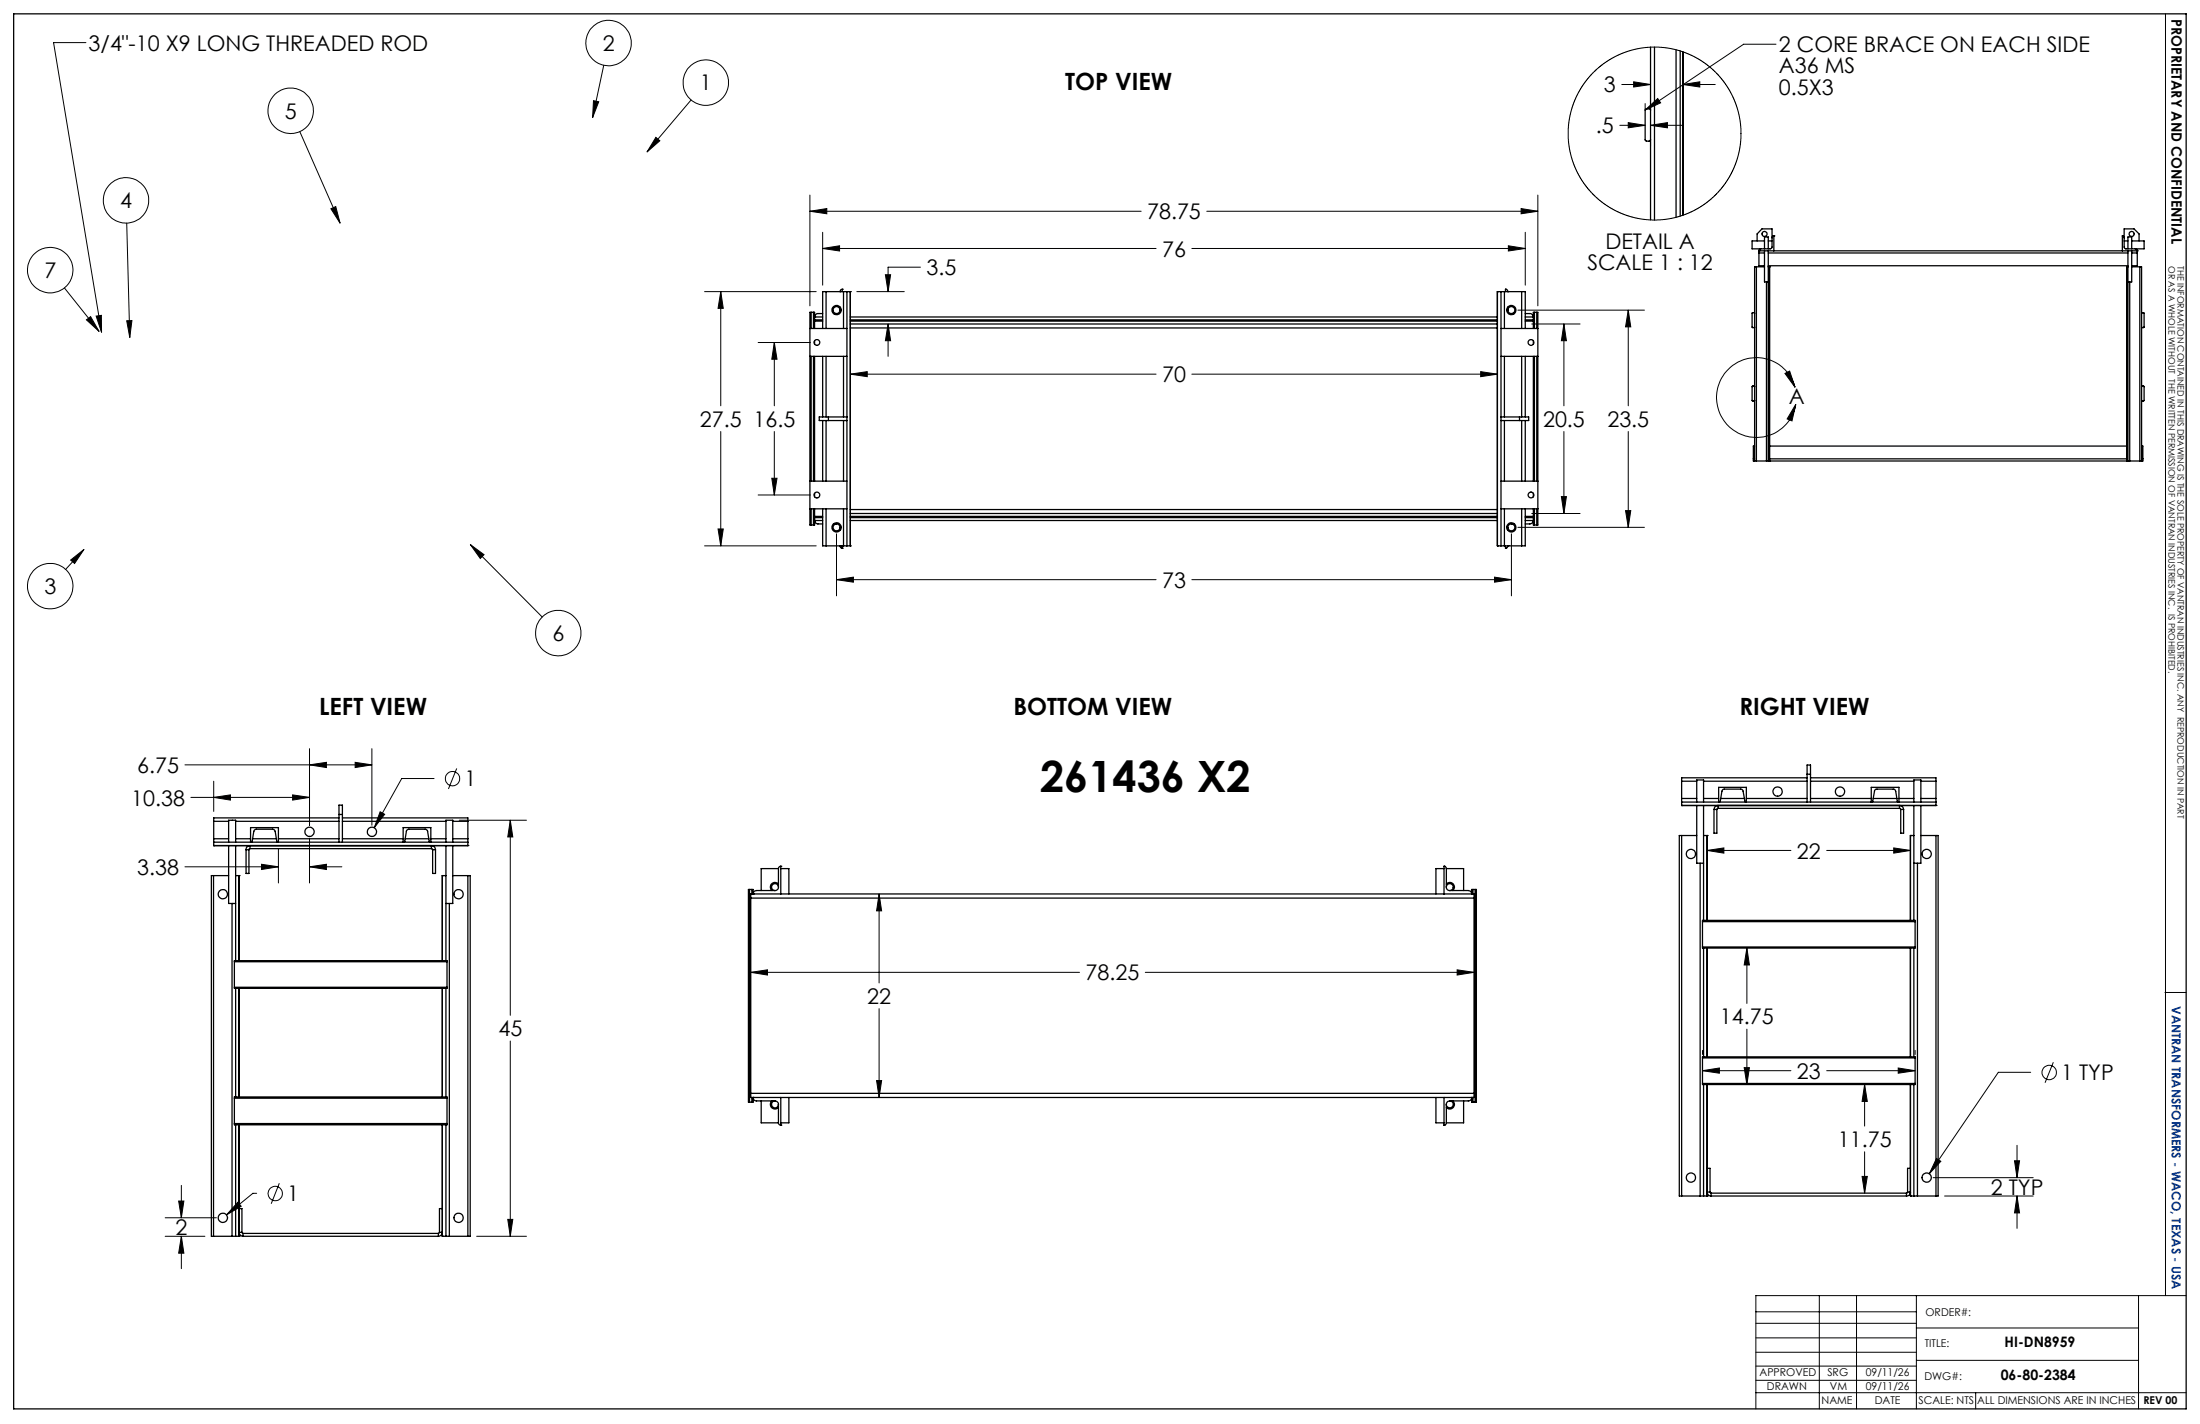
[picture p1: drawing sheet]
<svg xmlns="http://www.w3.org/2000/svg" width="432mm" height="279mm" viewBox="0 0 432 279" stroke-linecap="round" stroke-linejoin="round" font-family="sans-serif">
<g fill="none" stroke="#000" stroke-width=".25">
<path d="M2.7 2.7h426.4v273.7h-426.4zM324 9.2v33.9M324.7 9.2v34M329 9.8v32.8M329.8 10v32.4M330.3 10.2v32M324 21.6l-.2-.3h-.7l-.2 .3v5.9l.2 .2h.6l.3-.3M162.1 57.2h-.6v7.3M162.1 57.2h3.5M162.1 57.2v7.3M164.9 57.2h.1M165.3 56.8l-.3 .1-.1 .3"/>
<path d="M165.3 56.8h.1M165.3 56.8v.4M165.6 57.2h.6M165.6 57.2v7.3M166.2 57.2h.7M166.2 57.2v49.9M166.9 57.2h.1M166.9 57.2v49.9M293.9 57.2h.7M293.9 57.2h.1M293.9 57.2v49.9M294.6 57.2h.7"/>
<path d="M294.6 57.2v49.9M295.3 57.2h3.4M295.3 57.2v7.3M295.5 56.8h.1M295.5 56.8a.42 .42 0 0 1 .4 .4M295.5 56.8v.4M295.9 57.2h.1M298.7 57.2h.7v7.3M298.7 57.2v7.3M344.7 52.4h-.3v38.1M344.7 52.4h1.6M344.7 52.4v38.1"/>
<path d="M344.9 47.3v-1.4l.9-1h2l-.1 3.8-.2 .1h-3.6v-1.5h2.4M345.2 49.2h.1M345.2 49.2v.4M345.2 49.2h74.3M345.2 49.6v2.5h1.1M345.2 49.6h1.1M345.6 48.8l-.3 .1-.1 .3M346.3 48.8v-2.3h.8v2.3M346.3 49.2v6.1h.8M346.7 55.3v35.2M347.1 52.4h.2M347.1 49.2v41.3"/>
<path d="M347.1 52.1h70.6M347.1 47.3h.7M347.1 49.6h70.6M347.3 52.4h.1M347.3 52.4v38.1M348.2 46.3h-.3l-.1 .3M348.2 46.3h.1M348.2 46.3v2.9M416.6 46.3h.1l.2 .3M416.6 46.3h.1M416.6 46.3v2.9M416.9 47.3h.8"/>
<path d="M417.4 52.4h.1M417.4 52.4h.3M417.4 52.4v38.1M417.7 48.8v-2.3h.7v2.3M417.7 49.2v41.3M418 55.3v35.2M418.4 47.3h2.4v1.5h-3.6l-.2-.1-.1-.2v-3.6h2l.9 1v1.4M418.4 49.2v6.1h-.7M418.4 52.4h1.6M418.4 49.6h1.1M419.1 48.8l.3 .1 .1 .3M419.5 49.2h.1"/>
<path d="M419.5 49.2v.4M419.5 49.6v2.5h-1.1M420 52.4h.3v38.1M420 52.4v38.1M159 69.9h7.2M159 64.5h7.2M159.2 61.3h-.2v41.7h.2M159.2 61.3h.5M159.2 61.3v3.2M159.2 69.9v24.5M159.7 61.3h.2v3.2M159.7 61.3v3.2"/>
<path d="M159.7 69.9v24.5M159.9 62.2h.1M159.9 62.2h1.6M159.9 62.8h1.6M159.9 66.9v.6M159.9 69.9v24.5M159.9 63h1.6M161.5 61.5h-1a.73 .73 0 0 0-.6 .7M161.5 69.9v11.9M162.1 69.9v11.9M163.6 61.5h.6M164.9 60.3v.6"/>
<path d="M165.6 69.9v11.9M166.9 63.6h127M166.9 62.2h127M166.9 62.8h127M166.9 64.3h127M166.9 63h127M294.6 69.9h7.2M294.6 64.5h7.2M295.3 69.9v11.9M295.9 60.3v.6M296.7 61.5h.6M298.7 69.9v11.9"/>
<path d="M299.4 61.5h.8a.73 .73 0 0 1 .8 .7M299.4 69.9v11.9M299.4 62.2h1.6M299.4 62.8h1.6M299.4 63h1.6M301 62.2h.1M301 66.9v.6M301 69.9v24.5M301.2 61.3h-.2v3.2M301.2 61.3h.4M301.2 61.3v3.2M301.2 69.9v24.5"/>
<path d="M301.6 61.3h.2v41.7h-.2M301.6 61.3v3.2M301.6 69.9v24.5M344.4 75.9l-.1-.2-.4 .1v2.8l.4 .1 .1-.1M344.4 61.5l-.1-.2-.4 .1v2.8l.4 .1 .1-.1M420.3 61.5l.1-.2 .4 .1v2.8l-.4 .1-.1-.1M420.3 75.9l.1-.2 .4 .1v2.8l-.4 .1-.1-.1M159 94.4h7.2M159 99.8h7.2M159.2 99.8v3.2M159.7 99.8v3.2M159.9 99.8v3.2h-.2"/>
<path d="M159.9 96.8v.7M161.5 99.8v7.3h.6M161.5 82.5v11.9M162.1 82.5v11.9M162.1 99.8v7.3M162.6 81.8v.7M165.6 82.5v11.9M165.6 99.8v7.3M166.2 81.8h-5.4v.7h5.4M166.9 100h127M294.6 94.4h7.2M294.6 99.8h7.2"/>
<path d="M294.6 81.8h5.4v.7h-5.4M295.3 82.5v11.9M295.3 99.8v7.3M298.2 81.8v.7M298.7 82.5v11.9M298.7 99.8v7.3M299.4 99.8v7.3h-.7M299.4 82.5v11.9M301 99.8v3.2h.2M301 96.8v.7M301.2 99.8v3.2M301.6 99.8v3.2"/>
<path d="M344.1 90v.5h.3M344.1 90h.3M344.4 90.5h.3M344.4 87.5h-.3v2.5M344.7 90.5h2M346.7 90.5h.4M347.1 90.5h.2M347.3 90.5h.1M347.3 90.5h70.1M347.3 87.5h70.1M347.3 90h70.1M417.4 90.5h.1"/>
<path d="M417.4 90.5h.3M417.7 90.5h.3M418 90.5h2M420 90.5h.3M420.3 87.5h.3v2.5M420.3 90h.3M420.6 90v.5h-.3M159.2 103h.5M159.9 102.1a.73 .73 0 0 0 .6 .7h1M159.9 102.1h.1M159.9 102.1h1.6M159.9 101.6h1.6"/>
<path d="M159.9 101.3h1.6M162.1 107.1h3.5M163.6 102.8h.6M164.9 107.1l.1 .3 .3 .2M164.9 107.1h.1M164.9 103.5v.6M165.3 107.6h.1M165.3 107.1v.5M165.6 107.1h.6M166.2 107.1h.7M166.9 107.1h.1M166.9 100.8h127"/>
<path d="M166.9 102.1h127M166.9 101.6h127M166.9 101.3h127M293.9 107.1h.7M293.9 107.1h.1M294.6 107.1h.7M295.3 107.1h3.4M295.5 107.6h.1M295.5 107.1v.5M295.9 107.1h.1M295.9 107.1a.42 .42 0 0 1-.4 .5M295.9 103.5v.6"/>
<path d="M296.7 102.8h.6M299.4 102.1h1.6M299.4 101.6h1.6M299.4 101.3h1.6M301 102.1h.1M301 102.1a.73 .73 0 0 1-.8 .7h-.8M301.2 103h.4M66.5 159.8h.7M330.1 158h.1M330.1 157.4v.6M330.1 156.7v.7M330.1 158h49.9"/>
<path d="M330.1 157.4h49.9M330.1 153.3v3.4M330.1 156.7h2.9M330.1 153.3h2.9M333 158v11.4h1.4M333 157.4v-4.4h1.4v4.4M334.4 158v22.6M334.4 156.7h2.9M334.4 153.3h20.3M336.4 158.8h.6M336.4 158.8v4.7h.6v-4.7M337.2 158.6v-.6a.78 .78 0 0 0-.8 .8"/>
<path d="M337.2 158.6l-.2 .2M337.2 158.6h35.6M337.3 157.4v-2.9h5.5v2.9M337.4 157.4l.2-.2 .4-1.9 .3-.5 3.6 .1 .2 .3 .4 2.1 .2 .1M337.7 156.7h4.7M342.8 156.7h11.9M354.7 152.6h-24.6v.7M354.7 151.9h.7M354.7 157.4v-7.3h.7v7.3M355.4 152.6h24.6v.7M355.4 156.7h11.9M355.4 153.3h20.2"/>
<path d="M367.3 157.4v-2.9h5.4v2.9M367.4 157.4l.2-.1 .3-2a.43 .43 0 0 1 .5-.5l3.4 .1 .3 .4 .3 1.9 .2 .2M367.7 156.7h4.6M372.7 156.7h2.9M372.8 158.6v-.6a.78 .78 0 0 1 .8 .8M372.8 158.6l.3 .2M373.1 158.8h.5M373.1 158.8v4.7h.5v-4.7M375.6 157.4v-4.4h1.4v4.4M375.6 158v22.6M377 158v11.4h-1.4M377 156.7h3"/>
<path d="M377 153.3h3M380 158h.1M380 157.4v.6M380 156.7v.7M380 153.3v3.4M41.9 171.8h-.4v70.8h.4M41.9 171.8h3M41.9 171.8v70.8M41.9 165.2v.7M41.9 165.9h.1M41.9 164.6v.6M41.9 165.9h49.9"/>
<path d="M41.9 165.2h49.9M41.9 161.1v3.5M41.9 164.6h3M41.9 161.1h3M44.9 165.2v-4.3h1.3v4.3M44.9 165.9v11.4h1.3M45.5 177.3v65.3M46.2 171.8h.7M46.2 165.9v22.6M46.2 164.6h3M46.2 161.1h20.3M46.9 171.8h.1"/>
<path d="M46.9 171.8v16.7M48.3 166.7h.6M48.3 166.7v4.7h.6v-4.7M49.1 166.5v-.6a.78 .78 0 0 0-.8 .8M49.1 166.5h-.2v.2M49.1 166.5h35.6M49.2 165.2v-2.8h5.4v2.8M49.3 165.2l.2-.1 .3-2 .1-.2 .3-.2 3.6 .1 .2 .3 .3 2 .2 .1M49.6 164.6h4.6M54.6 164.6h11.9M66.5 160.5h-24.6v.6M66.5 165.2v-7.2h.7v7.2"/>
<path d="M67.2 160.5h24.6v.6M67.2 164.6h11.9M67.2 161.1h20.3M79.1 165.2v-2.8h5.5v2.8M79.2 165.2l.2-.1 .4-2.2 .4-.2 3.5 .1 .2 .3 .3 2 .3 .1M79.5 164.6h4.7M84.6 164.6h2.9M84.7 166.5v-.6a.85 .85 0 0 1 .8 .8M84.7 166.5l.2 .2M84.9 166.7h.6M84.9 166.7v4.7h.6v-4.7M86.8 171.8h.1"/>
<path d="M86.8 171.8h.7M86.8 171.8v16.7M87.5 165.2v-4.3h1.4v4.3M87.5 165.9v22.6M88.2 177.3v65.3M88.9 165.9v11.4h-1.4M88.9 171.8h2.9M88.9 164.6h2.9M88.9 161.1h2.9M91.8 165.2v.7M91.8 165.9h.1M91.8 164.6v.6"/>
<path d="M91.8 171.8h.5v70.8h-.5M91.8 161.1v3.5M91.8 171.8v70.8M147.1 174.5h-.2v41.8h.2M147.1 174.5h.5M147.1 174.5v41.8M147.4 176.2v-.8h141.9v.8M147.4 176.2v38.3M147.4 176.2h141.9M147.6 174.5h.2v.9M147.6 174.5v.9M147.8 175.4h.1"/>
<path d="M152.1 174.7h-3.6a.66 .66 0 0 0-.7 .7M152.8 173.5a.9 .9 0 0 0-1.3-.1 .9 .9 0 0 0 0 1.3M152.8 174.1a.66 .66 0 0 1-.7 .6M152.8 174.1a.67 .67 0 0 0-.7-.7 .67 .67 0 0 0-.7 .7 .67 .67 0 0 0 .7 .6M152.8 170.4h-3.4v4.3M152.8 170.4v3.7M153.2 170l-.3 .2-.1 .2M153.2 170h.1M153.2 170.4h1.6v5M153.2 170v5.4M283.4 170h.1M283.4 170h.3l.2 .4"/>
<path d="M283.4 170.4h-1.6v5M283.4 170v5.4M283.9 173.5a.9 .9 0 0 1 1.3-.1 .9 .9 0 0 1 0 1.3M283.9 174.1a.61 .61 0 0 0 .7 .6M283.9 174.1a.67 .67 0 0 1 .7-.7 .67 .67 0 0 1 .6 .7 .67 .67 0 0 1-.6 .6M283.9 170.4h3.4v4.3M283.9 170.4v3.7M284.6 174.7h3.6a.66 .66 0 0 1 .7 .7M288.9 175.4h.1M289.1 174.5h-.2v.9M289.1 174.5h.4M289.1 174.5v.9"/>
<path d="M289.3 176.2v38.3M289.5 174.5h.3v41.8h-.3M289.5 174.5v41.8M330.1 163.9h-.5v70.8h.5M330.1 163.9v70.8M330.1 163.9h2.9M333.7 169.4v65.3M334.4 163.9h.7M335.1 163.9h.1M335.1 163.9v16.7M375 163.9h.6M375 163.9h.1"/>
<path d="M375 163.9v16.7M376.3 169.4v65.3M377 163.9h3M380 163.9h.4v70.8h-.4M380 163.9v70.8M46 188.7v-.2h41.7v.2M46 193.7v.2h41.7v-.2M46 188.7h41.7M46 193.7h41.7M46 188.7v5M46.2 193.9v21.3M46.9 193.9v21.3"/>
<path d="M86.8 193.9v21.3M87.5 193.9v21.3M87.7 188.7v5M334.2 185.8v.2h41.7v-.2M334.2 180.8v-.2h41.7v.2M334.2 180.8v5M334.2 180.8h41.7M334.2 185.8h41.7M334.4 186v21.4M335.1 186v21.4M375 186v21.4M375.6 186v21.4"/>
<path d="M375.9 180.8v5M46 215.5v-.3h41.7v.3M46 215.5v5M46 215.5h41.7M87.7 215.5v5M147.1 216.3h.5M147.4 214.5v.8h141.9v-.8M147.4 214.5h141.9M147.6 215.3v1M147.8 215.3a.61 .61 0 0 0 .7 .7h3.6M147.8 215.3h.1M147.8 215.3v1h-.2"/>
<path d="M149.4 216v4.3h3.4M151.5 216a.9 .9 0 0 0 0 1.3 .9 .9 0 0 0 1.3 0M152.1 216a.73 .73 0 0 1 .7 .7v3.6M152.1 216a.68 .68 0 0 0-.7 .7 .68 .68 0 0 0 .7 .7 .68 .68 0 0 0 .7-.7M153.2 215.3v5.5M154.8 215.3v5h-1.6M281.8 215.3v5h1.6M283.4 215.3v5.5M283.9 216.7v3.6M284.6 216a.66 .66 0 0 0-.7 .7M284.6 216a.68 .68 0 0 1 .6 .7 .68 .68 0 0 1-.6 .7 .68 .68 0 0 1-.7-.7M285.2 216a.9 .9 0 0 1 0 1.3 .9 .9 0 0 1-1.3 0"/>
<path d="M287.3 216v4.3h-3.4M288.9 215.3h.1M288.9 215.3a.61 .61 0 0 1-.7 .7h-3.6M288.9 215.3v1h.2M289.1 216.3h.4M289.1 215.3v1M334.2 212.6v.2h41.7v-.2M334.2 207.6v-.2h41.7v.2M334.2 207.6h41.7M334.2 212.6h41.7M334.2 207.6v5M334.4 212.8v21.9"/>
<path d="M335.1 212.8v21.9M375 212.8v21.9M375.6 212.8v21.9M375.9 207.6v5M46 220.5v.2h41.7v-.2M46 220.5h41.7M46.2 220.7v21.9M46.9 237.1h.6v4.7M46.9 220.7v21.9M86.8 220.7v21.9M86.8 237.1h-.5v4.7M87.5 220.7v21.9"/>
<path d="M152.8 220.3l.2 .4 .2 .1M153.2 220.8h.1M283.4 220.8h.1M283.9 220.3l-.2 .4-.3 .1M330.1 234.7h3.6M333.7 234.7h.7M334.4 234.7h.7M335.1 234.7h.1M335.1 229.2h.5v4.7M335.6 233.9h-.5a.73 .73 0 0 0 .7 .8M335.6 233.9l.2 .2M335.8 234.7h38.4"/>
<path d="M335.8 234.1v.6M335.8 234.1h38.4M374.2 234.1v.6M374.4 233.9l-.2 .2M374.4 233.9h.6a.73 .73 0 0 1-.8 .8M375 234.7h.6M375 234.7h.1M375 229.2h-.6v4.7M375.6 234.7h.7M376.3 234.7h3.7M41.9 242.6h3.6M45.5 242.6h.7"/>
<path d="M46.2 242.6h.7M46.9 242.6h.1M47.5 241.8l.2 .2M47.5 241.8h-.6a.85 .85 0 0 0 .8 .8M47.7 242.6h38.3M47.7 242v.6M47.7 242h38.3M86 242v.6M86.3 241.8h.5a.78 .78 0 0 1-.8 .8M86.3 241.8l-.3 .2M86.8 242.6h.1M86.8 242.6h.7"/>
<path d="M87.5 242.6h.7M88.2 242.6h3.6"/>
<circle cx="346.3" cy="45.9" r=".48"/>
<circle cx="418.4" cy="45.9" r=".48"/>
<circle cx="160.3" cy="67.2" r=".56"/>
<circle cx="164.2" cy="60.8" r=".68"/>
<circle cx="164.2" cy="60.8" r=".9"/>
<circle cx="296.6" cy="60.8" r=".68"/>
<circle cx="296.6" cy="60.8" r=".91"/>
<circle cx="300.5" cy="67.2" r=".56"/>
<circle cx="160.3" cy="97.1" r=".56"/>
<circle cx="300.5" cy="97.1" r=".56"/>
<circle cx="164.2" cy="103.5" r=".91"/>
<circle cx="164.2" cy="103.5" r=".68"/>
<circle cx="296.6" cy="103.5" r=".68"/>
<circle cx="296.6" cy="103.5" r=".9"/>
<circle cx="348.9" cy="155.3" r=".91"/>
<circle cx="361.1" cy="155.3" r=".91"/>
<circle cx="43.7" cy="175.4" r=".91"/>
<circle cx="60.7" cy="163.2" r=".91"/>
<circle cx="73" cy="163.2" r=".9"/>
<circle cx="90" cy="175.4" r=".9"/>
<circle cx="331.9" cy="167.6" r=".9"/>
<circle cx="378.1" cy="167.6" r=".91"/>
<circle cx="43.7" cy="238.9" r=".91"/>
<circle cx="90" cy="238.9" r=".9"/>
<circle cx="331.9" cy="231.1" r=".9"/>
<circle cx="378.1" cy="231.1" r=".91"/>
</g>
<g fill="none" stroke="#000" stroke-width=".2">
<path d="M16.9 8.4h-6.4l9.4 56.8M116.5 19.8l1 .2-1.2 3.1zM118.5 12.8l-2.2 10.3M135.6 19.6l-8.6 10.2M318.3 16.6h5.7M320.6 16.1l3.4 .5-3.4 .5zM330.3 16.6l3.3-.5v1zM330.3 16.6h6.4M348.6 8.7h-6.4l-19.3 12.9M425 2.7v251.5M58.8 25.8l7.9 18M128.7 27l.8 .6-2.5 2.2z"/>
<path d="M159 38.3v21.7M301.8 38.3v21.7M317.9 24.6h5M319.6 24.1l3.3 .5-3.3 .5zM322.9 21.6l2.5-2.3 .5 .9zM322.9 20.3v1.1M324 24.6l3.3-.5v1zM324 27.8v.9M324 24.6h6.3M12.6 56.5l6.8 8.5M24.9 43.8l.6 22.4M64.9 41l1-.5 .8 3.3z"/>
<path d="M138.3 57.2h21.9M141.5 57.2l.5 3.3h-1.1zM141.5 57.2v22.4M159 41.5l3.3-.6v1zM159 41.5h65M161.5 48.8l3.3-.6v1zM161.5 45.6v10.4M161.5 48.8h65.4M168.2 57.2h9.3M173.8 53.9h1l-.5 3.3zM180.7 52.4h-6.4v4.8M233.9 48.8h65.5"/>
<path d="M236.9 41.5h64.9M296.1 48.2l3.3 .6-3.3 .4zM298.6 40.9l3.2 .6-3.2 .4zM299.4 45.6v10.4M17 62.8l.8-.7 1.6 2.9zM18.9 62l1-.1v3.3zM24.9 62.9h1l-.4 3.3zM148.8 67.2h10.3M152 67.2l.5 3.3h-1zM152 67.2v12.4M166.9 73.4l3.3-.5v1zM166.9 73.4h60"/>
<path d="M174.3 63.6l.5 3.3h-1zM174.3 63.6v6.3M233.9 73.4h60M290.6 72.9l3.3 .5-3.3 .5zM297.9 60.9h24.9M300.6 63.6h9.5M307 63.6l.4 3.3h-.9zM307 63.6v16M319.6 60.9l.5 3.2h-1zM319.6 60.9v18.7M350.3 73.3l1-.5 1 3.2zM352.3 76a7.8 7.8 0 0 0-12.2-4.3 7.8 7.8 0 0 0 .5 13 7.8 7.8 0 0 0 11.9-5.4"/>
<path d="M352.5 79.3l-.8 3.3-.9-.4zM141.5 84.7v22.4M148.8 97.1h10.3M151.5 93.8h1l-.5 3.3zM152 84.7v12.4M306.5 97.4h.9l-.4 3.4zM307 84.7v16.1M319.6 84.7v18.8M13.9 109.9l2.6-2.1-1.9 2.8zM16.5 107.8l-3.6 3.9M92.3 106.9l2.7 1.9-.7 .8zM92.3 106.9l14.1 14.2"/>
<path d="M138.3 107.1h21.9M140.9 103.8h1.1l-.5 3.3zM164.2 113.7l3.3-.5v1zM164.2 104.7v12.2M164.2 113.7h62.7M233.9 113.7h62.8M293.3 113.2l3.4 .5-3.4 .5zM296.7 104.7v12.2M297.9 103.5h24.9M300.6 100.8h9.5M319.1 100.2h1l-.5 3.3zM36.3 150.1h36.7"/>
<path d="M37.5 156.5h23.2M41.9 156.5l3.3-.5v1zM41.9 153.3v5.9M57.4 156l3.3 .5-3.3 .5zM60.7 150.1l3.4-.5v1zM60.7 146.9v15M69.7 149.6l3.3 .5-3.3 .5zM73 146.9v15M74.6 159.3l.9 .5-2.1 2.6zM85.2 152.8h-6.4l-5.4 9.6M89.6 150.8l-1.6 4M36.3 170.1h18.3"/>
<path d="M51.3 169.6l3.3 .5-3.3 .5zM54.6 166.5v6.7M60.7 170.1l3.4-.5v1zM60.7 164.5v8.7M60.7 170.1h6.4M90.1 160.9h13.2M100.2 160.9l.4 3.3h-.9zM100.2 160.9v38.3M172.5 175.4l.5 3.3h-1zM172.5 175.4v17.5M335.1 166.9l3.2-.5v1zM335.1 166.9h16.4"/>
<path d="M358.5 166.9h16.5M371.7 166.4l3.3 .5-3.3 .5zM147.4 190.8l3.2-.5v1zM147.4 190.8h64.5M172.5 197.9v17.4M224.8 190.8h64.5M286 190.3l3.3 .5-3.3 .5zM342.9 186l.5 3.3h-1.1zM342.9 186v10.9M424.9 194.7h4.2M100.2 204.3v38.3M172 212h1l-.5 3.3z"/>
<path d="M334.2 210.1l3.3-.6v1.1zM334.2 206.1v.8M334.2 210.1h17.3M342.3 209.5h1.1l-.5 3.3zM342.9 201.9v10.9M358.5 210.1h17.4M366 212.8l.5 3.3h-1zM366 212.8v8.1M372.6 209.5l3.3 .6-3.3 .5zM375.9 206.1v.8M398.6 210.4h-6.4l-13.5 19.9M403 208.4l-1.6 4"/>
<path d="M32.4 238.9h10.1M35.1 235.7h1l-.5 3.2zM35.6 232.6v6.3M46.7 235.9l.6 .8-2.8 1.7zM50.4 234.1h-.8l-5.1 4.3M54.8 232.2l-1.6 4M99.7 239.3h.9l-.4 3.3zM365.5 230.8h1l-.5 3.3zM366 226v8.1M379.4 231.1h19.7M380.1 227.3l.8 .6-2.2 2.4zM381.7 234.7h17.4"/>
<path d="M395.4 227.8h1l-.5 3.3zM395.9 234.7l.5 3.3h-1zM395.9 224.7v6.4M395.9 234.7v6.3M32.4 242.6h7.8M35.6 242.6l.5 3.3h-1zM35.6 242.6v6.3M93.6 242.6h9.7M344.6 257.4h31.5M344.6 259.6h31.5M357.1 254.2v22.2M364.4 254.2v22.2"/>
<path d="M376.1 254.2v22.2M419.7 254.2v22.2M429.1 254.2h-84.5v22.2M344.6 273.3h84.5M344.6 270.8h31.5M344.6 268h31.5M344.6 265.3h31.5M344.6 262.5h31.5M376.1 266.9h43.6M376.1 260.6h43.6M387.8 273.3v3.1"/>
<circle cx="119.5" cy="8.4" r="4.5"/>
<circle cx="138.5" cy="16.2" r="4.5"/>
<circle cx="24.7" cy="39.3" r="4.5"/>
<circle cx="57" cy="21.7" r="4.5"/>
<circle cx="324.7" cy="26.2" r="17"/>
<circle cx="9.9" cy="53" r="4.5"/>
<circle cx="9.9" cy="115" r="4.4"/>
<circle cx="109.6" cy="124.2" r="4.5"/>
<circle cx="88.8" cy="152.8" r="1.42"/>
<circle cx="402.2" cy="210.5" r="1.41"/>
<circle cx="54" cy="234.2" r="1.4"/>
</g>
<g fill="#000">
<path d="M128.7 27l.8 .6-2.5 2.2zM116.5 19.8l1 .2-1.2 3.1zM64.9 41l1-.5 .8 3.3zM92.3 106.9l2.7 1.9-.7 .8zM13.9 109.9l2.6-2.1-1.9 2.8zM17 62.8l.8-.7 1.6 2.9zM24.9 62.9h1l-.4 3.3zM18.9 62l1-.1v3.3zM166.9 73.4l3.3-.5v1zM290.6 72.9l3.3 .5-3.3 .5zM164.2 113.7l3.3-.5v1zM293.3 113.2l3.4 .5-3.4 .5zM161.5 48.8l3.3-.6v1zM296.1 48.2l3.3 .6-3.3 .4zM174.3 63.6l.5 3.3h-1zM173.8 53.9h1l-.5 3.3zM151.5 93.8h1l-.5 3.3zM152 67.2l.5 3.3h-1zM140.9 103.8h1.1l-.5 3.3zM141.5 57.2l.5 3.3h-1.1zM319.6 60.9l.5 3.2h-1zM319.1 100.2h1l-.5 3.3zM307 63.6l.4 3.3h-.9zM306.5 97.4h.9l-.4 3.4zM159 41.5l3.3-.6v1zM298.6 40.9l3.2 .6-3.2 .4zM147.4 190.8l3.2-.5v1zM286 190.3l3.3 .5-3.3 .5zM172.5 175.4l.5 3.3h-1zM172 212h1l-.5 3.3zM395.4 227.8h1l-.5 3.3zM395.9 234.7l.5 3.3h-1zM380.1 227.3l-1.4 3 2.2-2.4zM335.1 166.9l3.2-.5v1zM371.7 166.4l3.3 .5-3.3 .5zM366 212.8l.5 3.3h-1zM365.5 230.8h1l-.5 3.3zM334.2 210.1l3.3-.6v1.1zM372.6 209.5l3.3 .6-3.3 .5zM342.3 209.5h1.1l-.5 3.3zM342.9 186l.5 3.3h-1.1zM60.7 150.1l3.4-.5v1zM69.7 149.6l3.3 .5-3.3 .5zM74.6 159.3l-1.2 3.1 2.1-2.6zM60.7 170.1l3.4-.5v1zM51.3 169.6l3.3 .5-3.3 .5zM46.7 235.9l-2.3 2.5 2.9-1.7zM35.1 235.7h1l-.5 3.2zM35.6 242.6l.5 3.3h-1zM99.7 239.3h.9l-.4 3.3zM100.2 160.9l.4 3.3h-.9zM57.4 156l3.3 .5-3.3 .5zM41.9 156.5l3.3-.5v1zM330.3 16.6l3.3-.5v1zM320.6 16.1l3.4 .5-3.4 .5zM319.6 24.1l3.3 .5-3.3 .5zM324 24.6l3.3-.5v1zM322.9 21.6l2.5-2.3 .5 .9z"/>
<path d="M350.3 73.3l1-.5 1 3.2zM352.5 79.3l-.8 3.3-.9-.4z"/>
</g>
<text font-size="8.5" x="204.1" y="155.4">261436 X2</text>
<g font-size="4.7">
<text x="209.1" y="17.6">TOP VIEW</text>
<text x="62.6" y="140.3">LEFT VIEW</text>
<text x="198.9" y="140.3">BOTTOM VIEW</text>
<text x="341.4" y="140.3">RIGHT VIEW</text>
</g>
<g font-size="4.2">
<text x="17.4" y="9.9">3/4&quot;-10 X9 LONG THREADED ROD</text>
<text x="118.3" y="10">2</text>
<text x="349.2" y="10.2">2 CORE BRACE ON EACH SIDE</text>
<text x="137.4" y="17.7">1</text>
<text x="349.2" y="14.4">A36 MS</text>
<text x="55.9" y="23.3">5</text>
<text x="314.8" y="18.1">3</text>
<text x="349.2" y="18.6">0.5X3</text>
<text x="313.2" y="26.2">.5</text>
<text x="23.6" y="40.8">4</text>
<text x="225.2" y="43">78.75</text>
<text x="228.1" y="50.3">76</text>
<text x="311.6" y="52.9">SCALE 1 : 12</text>
<text x="315.1" y="48.8">DETAIL A</text>
<text x="8.7" y="54.5">7</text>
<text x="181.8" y="54">3.5</text>
<text x="228.1" y="75">70</text>
<text x="137.4" y="83.7">27.5 16.5</text>
<text x="302.9" y="83.7">20.5</text>
<text x="315.5" y="83.7">23.5</text>
<text x="351.1" y="79.2">A</text>
<text x="8.7" y="116.5">3</text>
<text x="228.1" y="115.3">73</text>
<text x="108.4" y="125.7">6</text>
<text x="26.9" y="151.7">6.75</text>
<text x="91.2" y="154.3">1</text>
<text x="25.7" y="158.1">10.38</text>
<text x="26.9" y="171.7">3.38</text>
<text x="352.7" y="168.5">22</text>
<text x="170.2" y="197">22</text>
<text x="213.1" y="192.4">78.25</text>
<text x="97.8" y="203.3">45</text>
<text x="337.6" y="201">14.75</text>
<text x="352.7" y="211.7">23</text>
<text x="404.6" y="212">1 TYP</text>
<text x="360.7" y="225">11.75</text>
<text x="56.4" y="235.7">1</text>
<text x="390.7" y="234.5">2 TYP</text>
<text x="34.4" y="242.3">2</text>
</g>
<g font-size="2.8">
<text x="426.2" y="3.7" transform="rotate(90 426.2 3.7)">PROPRIETARY AND CONFIDENTIAL</text>
<text x="393.5" y="264.2">HI-DN8959</text>
<text x="392.7" y="270.8">06-80-2384</text>
</g>
<text font-size="2.5" fill="#003082" x="426.3" y="197.4" transform="rotate(90 426.3 197.4)">VANTRAN TRANSFORMERS - WACO, TEXAS - USA</text>
<g font-size="2.1">
<text x="377.9" y="258.1">ORDER#:</text>
<text x="377.8" y="264.2">TITLE:</text>
<text x="345.3" y="270">APPROVED</text>
<text x="346.8" y="272.7">DRAWN</text>
<text x="357.5" y="275.5">NAME</text>
<text x="358.7" y="270">SRG</text>
<text x="359.2" y="272.7">VM</text>
<text x="366.2" y="272.7">09/11/26</text>
<text x="366.2" y="270">09/11/26</text>
<text x="367.9" y="275.5">DATE</text>
<text x="376.6" y="275.5">SCALE: NTS</text>
<text x="377.7" y="270.8">DWG#:</text>
<text x="388.1" y="275.5">ALL DIMENSIONS ARE IN INCHES</text>
<text x="420.7" y="275.5">REV 00</text>
</g>
<g font-size="1.8">
<text x="425.6" y="52.2" transform="rotate(90 425.6 52.2)">OR AS A WHOLE WITHOUT THE WRITTEN PERMISSION OF VANTRAN INDUSTRIES INC. IS PROHIBITED.</text>
<text x="427.4" y="52.2" transform="rotate(90 427.4 52.2)">THE INFORMATION CONTAINED IN THIS DRAWING IS THE SOLE PROPERTY OF VANTRAN INDUSTRIES INC. ANY REPRODUCTION IN PART</text>
</g>
</svg>
